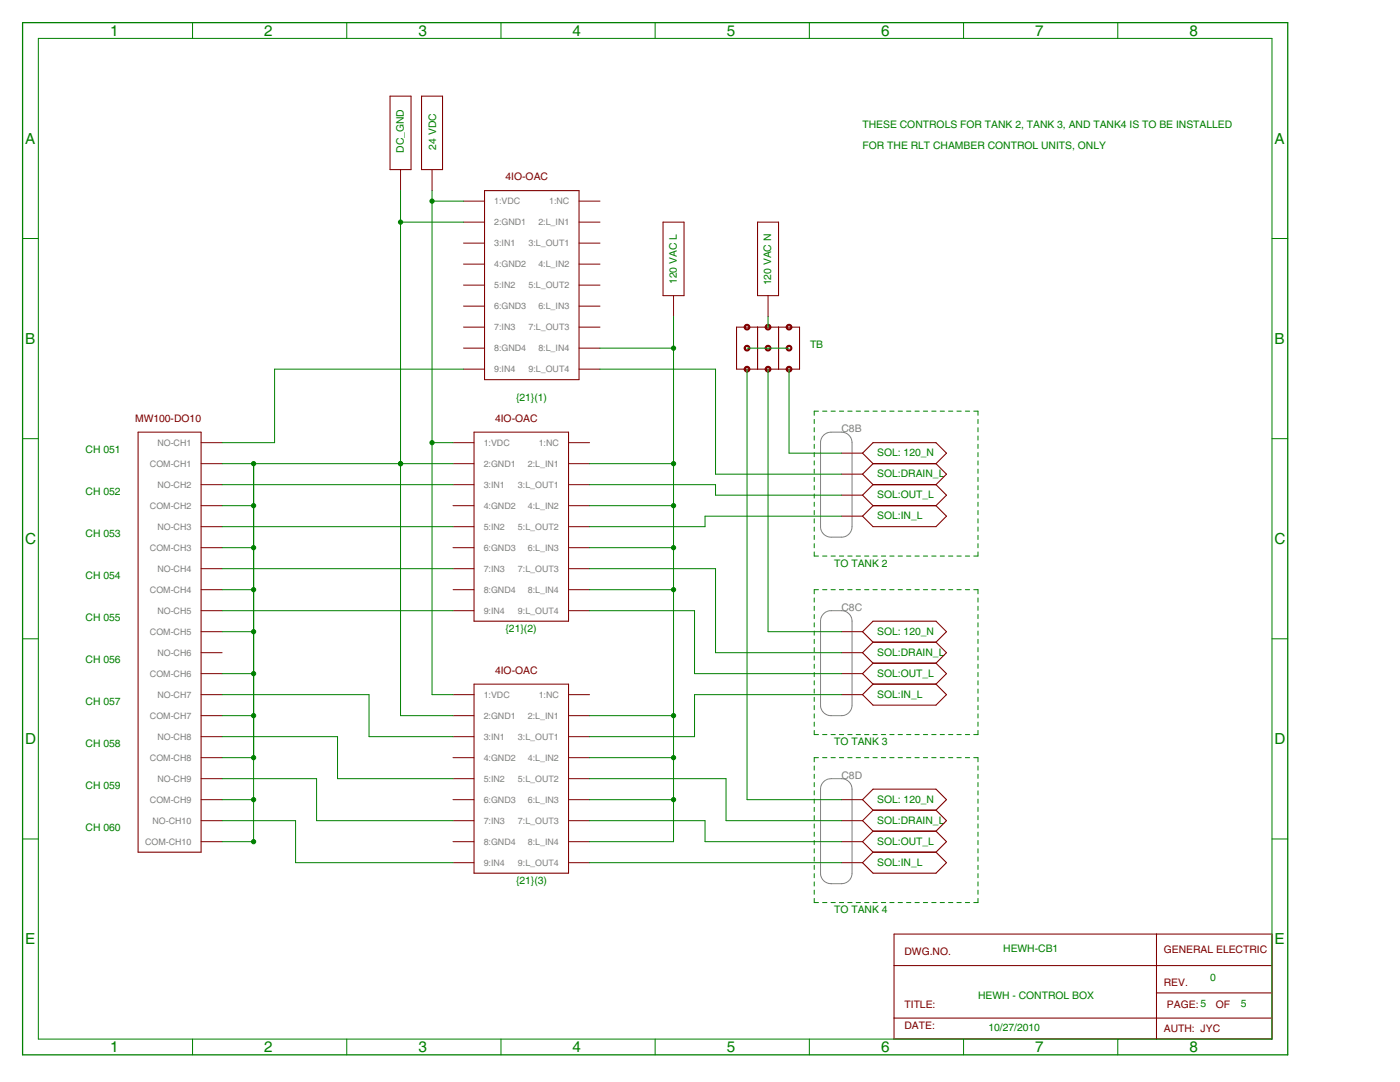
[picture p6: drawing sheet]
<svg xmlns="http://www.w3.org/2000/svg" width="559mm" height="432mm" viewBox="0 0 559 432" stroke-linecap="round" stroke-linejoin="round" font-family="sans-serif">
<g fill="#008000" stroke="#008000" stroke-width=".4">
<path d="M390.4 164.1v1.6z"/>
<path d="M390.4 167.4v1.6z"/>
<path d="M390.4 170.7v1.6z"/>
<path d="M390.4 174v1.6z"/>
<path d="M390.4 177.3v1.7z"/>
<path d="M390.4 180.6v1.7z"/>
<path d="M390.4 183.9v1.7z"/>
<path d="M390.4 187.2v1.7z"/>
<path d="M390.4 190.5v1.7z"/>
<path d="M390.4 193.8v1.7z"/>
<path d="M390.4 197.1v1.7z"/>
<path d="M390.4 200.4v1.7z"/>
<path d="M390.4 203.7v1.7z"/>
<path d="M390.4 207v1.7z"/>
<path d="M390.4 210.3v1.7z"/>
<path d="M390.4 213.7v1.6z"/>
<path d="M390.4 217v1.6z"/>
<path d="M390.4 220.3v1.6z"/>
<path d="M388.7 221.9h1.7z"/>
<path d="M385.3 221.9h1.7z"/>
<path d="M382 221.9h1.7z"/>
<path d="M378.6 221.9h1.7z"/>
<path d="M375.3 221.9h1.7z"/>
<path d="M371.9 221.9h1.7z"/>
<path d="M368.6 221.9h1.6z"/>
<path d="M365.2 221.9h1.7z"/>
<path d="M361.8 221.9h1.8z"/>
<path d="M358.5 221.9h1.7z"/>
<path d="M355.2 221.9h1.6z"/>
<path d="M351.8 221.9h1.7z"/>
<path d="M348.4 221.9h1.7z"/>
<path d="M345.1 221.9h1.7z"/>
<path d="M341.7 221.9h1.8z"/>
<path d="M338.4 221.9h1.7z"/>
<path d="M335 221.9h1.7z"/>
<path d="M331.7 221.9h1.7z"/>
<path d="M328.3 221.9h1.8z"/>
<path d="M325 221.9h1.7z"/>
<path d="M325 220.3v1.6z"/>
<path d="M325 217v1.6z"/>
<path d="M325 213.7v1.6z"/>
<path d="M325 210.4v1.6z"/>
<path d="M325 207v1.7z"/>
<path d="M325 203.7v1.7z"/>
<path d="M325 200.4v1.7z"/>
<path d="M325 197.1v1.7z"/>
<path d="M325 193.8v1.7z"/>
<path d="M325 190.5v1.7z"/>
<path d="M325 187.2v1.7z"/>
<path d="M325 183.9v1.7z"/>
<path d="M325 180.6v1.7z"/>
<path d="M325 177.3v1.7z"/>
<path d="M325 174v1.7z"/>
<path d="M325 170.7v1.6z"/>
<path d="M325 167.4v1.6z"/>
<path d="M325 164.1v1.6z"/>
<path d="M325 164.1h1.7z"/>
<path d="M328.3 164.1h1.8z"/>
<path d="M331.7 164.1h1.7z"/>
<path d="M335 164.1h1.7z"/>
<path d="M338.4 164.1h1.7z"/>
<path d="M341.7 164.1h1.8z"/>
<path d="M345.1 164.1h1.7z"/>
<path d="M348.4 164.1h1.7z"/>
<path d="M351.8 164.1h1.7z"/>
<path d="M355.2 164.1h1.6z"/>
<path d="M358.5 164.1h1.7z"/>
<path d="M361.8 164.1h1.8z"/>
<path d="M365.2 164.1h1.7z"/>
<path d="M368.6 164.1h1.6z"/>
<path d="M371.9 164.1h1.7z"/>
<path d="M375.3 164.1h1.7z"/>
<path d="M378.6 164.1h1.7z"/>
<path d="M382 164.1h1.7z"/>
<path d="M385.3 164.1h1.7z"/>
<path d="M388.7 164.1h1.7z"/>
<path d="M390.4 235.3v1.7z"/>
<path d="M390.4 238.6v1.7z"/>
<path d="M390.4 241.9v1.7z"/>
<path d="M390.4 245.2v1.7z"/>
<path d="M390.4 248.5v1.7z"/>
<path d="M390.4 251.8v1.7z"/>
<path d="M390.4 255.1v1.7z"/>
<path d="M390.4 258.4v1.7z"/>
<path d="M390.4 261.8v1.6z"/>
<path d="M390.4 265.1v1.6z"/>
<path d="M390.4 268.4v1.6z"/>
<path d="M390.4 271.7v1.6z"/>
<path d="M390.4 275v1.6z"/>
<path d="M390.4 278.3v1.6z"/>
<path d="M390.4 281.6v1.6z"/>
<path d="M390.4 284.9v1.6z"/>
<path d="M390.4 288.2v1.7z"/>
<path d="M390.4 291.5v1.7z"/>
<path d="M388.7 293.2h1.7z"/>
<path d="M385.3 293.2h1.7z"/>
<path d="M382 293.2h1.7z"/>
<path d="M378.6 293.2h1.7z"/>
<path d="M375.3 293.2h1.7z"/>
<path d="M371.9 293.2h1.7z"/>
<path d="M368.6 293.2h1.6z"/>
<path d="M365.2 293.2h1.7z"/>
<path d="M361.8 293.2h1.8z"/>
<path d="M358.5 293.2h1.7z"/>
<path d="M355.2 293.2h1.6z"/>
<path d="M351.8 293.2h1.7z"/>
<path d="M348.4 293.2h1.7z"/>
<path d="M345.1 293.2h1.7z"/>
<path d="M341.7 293.2h1.8z"/>
<path d="M338.4 293.2h1.7z"/>
<path d="M335 293.2h1.7z"/>
<path d="M331.7 293.2h1.7z"/>
<path d="M328.3 293.2h1.8z"/>
<path d="M325 293.2h1.7z"/>
<path d="M325 291.5v1.7z"/>
<path d="M325 288.2v1.7z"/>
<path d="M325 284.9v1.7z"/>
<path d="M325 281.6v1.6z"/>
<path d="M325 278.3v1.6z"/>
<path d="M325 275v1.6z"/>
<path d="M325 271.7v1.6z"/>
<path d="M325 268.4v1.6z"/>
<path d="M325 265.1v1.6z"/>
<path d="M325 261.8v1.6z"/>
<path d="M325 258.5v1.6z"/>
<path d="M325 255.1v1.7z"/>
<path d="M325 251.8v1.7z"/>
<path d="M325 248.5v1.7z"/>
<path d="M325 245.2v1.7z"/>
<path d="M325 241.9v1.7z"/>
<path d="M325 238.6v1.7z"/>
<path d="M325 235.3v1.7z"/>
<path d="M325 235.3h1.7z"/>
<path d="M328.3 235.3h1.8z"/>
<path d="M331.7 235.3h1.7z"/>
<path d="M335 235.3h1.7z"/>
<path d="M338.4 235.3h1.7z"/>
<path d="M341.7 235.3h1.8z"/>
<path d="M345.1 235.3h1.7z"/>
<path d="M348.4 235.3h1.7z"/>
<path d="M351.8 235.3h1.7z"/>
<path d="M355.2 235.3h1.6z"/>
<path d="M358.5 235.3h1.7z"/>
<path d="M361.8 235.3h1.8z"/>
<path d="M365.2 235.3h1.7z"/>
<path d="M368.6 235.3h1.6z"/>
<path d="M371.9 235.3h1.7z"/>
<path d="M375.3 235.3h1.7z"/>
<path d="M378.6 235.3h1.7z"/>
<path d="M382 235.3h1.7z"/>
<path d="M385.3 235.3h1.7z"/>
<path d="M388.7 235.3h1.7z"/>
<path d="M390.4 302.4v1.6z"/>
<path d="M390.4 305.7v1.6z"/>
<path d="M390.4 309v1.6z"/>
<path d="M390.4 312.3v1.6z"/>
<path d="M390.4 315.6v1.6z"/>
<path d="M390.4 318.9v1.6z"/>
<path d="M390.4 322.2v1.6z"/>
<path d="M390.4 325.5v1.7z"/>
<path d="M390.4 328.8v1.7z"/>
<path d="M390.4 332.1v1.7z"/>
<path d="M390.4 335.4v1.7z"/>
<path d="M390.4 338.7v1.7z"/>
<path d="M390.4 342v1.7z"/>
<path d="M390.4 345.3v1.7z"/>
<path d="M390.4 348.6v1.7z"/>
<path d="M390.4 351.9v1.7z"/>
<path d="M390.4 355.2v1.7z"/>
<path d="M390.4 358.5v1.7z"/>
<path d="M388.7 360.2h1.7z"/>
<path d="M385.3 360.2h1.7z"/>
<path d="M382 360.2h1.7z"/>
<path d="M378.6 360.2h1.7z"/>
<path d="M375.3 360.2h1.7z"/>
<path d="M371.9 360.2h1.7z"/>
<path d="M368.6 360.2h1.6z"/>
<path d="M365.2 360.2h1.7z"/>
<path d="M361.8 360.2h1.8z"/>
<path d="M358.5 360.2h1.7z"/>
<path d="M355.2 360.2h1.6z"/>
<path d="M351.8 360.2h1.7z"/>
<path d="M348.4 360.2h1.7z"/>
<path d="M345.1 360.2h1.7z"/>
<path d="M341.7 360.2h1.8z"/>
<path d="M338.4 360.2h1.7z"/>
<path d="M335 360.2h1.7z"/>
<path d="M331.7 360.2h1.7z"/>
<path d="M328.3 360.2h1.8z"/>
<path d="M325 360.2h1.7z"/>
<path d="M325 358.5v1.7z"/>
<path d="M325 355.2v1.7z"/>
<path d="M325 351.9v1.7z"/>
<path d="M325 348.6v1.7z"/>
<path d="M325 345.3v1.7z"/>
<path d="M325 342v1.7z"/>
<path d="M325 338.7v1.7z"/>
<path d="M325 335.4v1.7z"/>
<path d="M325 332.1v1.7z"/>
<path d="M325 328.8v1.7z"/>
<path d="M325 325.5v1.7z"/>
<path d="M325 322.2v1.6z"/>
<path d="M325 318.9v1.6z"/>
<path d="M325 315.6v1.6z"/>
<path d="M325 312.3v1.6z"/>
<path d="M325 309v1.6z"/>
<path d="M325 305.7v1.6z"/>
<path d="M325 302.4v1.6z"/>
<path d="M325 302.4h1.7z"/>
<path d="M328.3 302.4h1.8z"/>
<path d="M331.7 302.4h1.7z"/>
<path d="M335 302.4h1.7z"/>
<path d="M338.4 302.4h1.7z"/>
<path d="M341.7 302.4h1.8z"/>
<path d="M345.1 302.4h1.7z"/>
<path d="M348.4 302.4h1.7z"/>
<path d="M351.8 302.4h1.7z"/>
<path d="M355.2 302.4h1.6z"/>
<path d="M358.5 302.4h1.7z"/>
<path d="M361.8 302.4h1.8z"/>
<path d="M365.2 302.4h1.7z"/>
<path d="M368.6 302.4h1.6z"/>
<path d="M371.9 302.4h1.7z"/>
<path d="M375.3 302.4h1.7z"/>
<path d="M378.6 302.4h1.7z"/>
<path d="M382 302.4h1.7z"/>
<path d="M385.3 302.4h1.7z"/>
<path d="M388.7 302.4h1.7z"/>
<path d="M15.3 15.3v399.4z"/>
<path d="M9 95.2h6.3z"/>
<path d="M9 175.1h6.3z"/>
<path d="M9 254.9h6.3z"/>
<path d="M9 334.8h6.3z"/>
<path d="M15.3 414.7h492.4z"/>
<path d="M76.9 414.7v6.3z"/>
<path d="M138.4 414.7v6.3z"/>
<path d="M200 414.7v6.3z"/>
<path d="M261.5 414.7v6.3z"/>
<path d="M323 414.7v6.3z"/>
<path d="M384.6 414.7v6.3z"/>
<path d="M446.2 414.7v6.3z"/>
<path d="M507.7 15.3v399.4z"/>
<path d="M507.7 95.2h6.3z"/>
<path d="M507.7 175.1h6.3z"/>
<path d="M507.7 254.9h6.3z"/>
<path d="M507.7 334.8h6.3z"/>
<path d="M15.3 15.3h492.4z"/>
<path d="M76.9 9v6.3z"/>
<path d="M138.4 9v6.3z"/>
<path d="M200 9v6.3z"/>
<path d="M261.5 9v6.3z"/>
<path d="M323 9v6.3z"/>
<path d="M384.6 9v6.3z"/>
<path d="M446.2 9v6.3z"/>
<path d="M285.6 260.5h50.3z"/>
<path d="M235.3 226.9h50.3z"/>
<path d="M285.6 226.9v33.6z"/>
<path d="M235.3 294h41.9z"/>
<path d="M277.2 277.2h58.7z"/>
<path d="M277.2 277.2v16.8z"/>
<path d="M235.3 344.3h100.6z"/>
<path d="M268.8 185v16.8z"/>
<path d="M235.3 185h33.5z"/>
<path d="M268.8 138.9v46.1z"/>
<path d="M268.8 126.4v12.5z"/>
<path d="M235.3 201.8h33.5z"/>
<path d="M268.8 201.8v16.8z"/>
<path d="M235.3 218.6h33.5z"/>
<path d="M268.8 218.6v16.7z"/>
<path d="M235.3 235.3h33.5z"/>
<path d="M268.8 235.3v50.3z"/>
<path d="M235.3 285.6h33.5z"/>
<path d="M268.8 285.6v16.8z"/>
<path d="M235.3 302.4h33.5z"/>
<path d="M268.8 302.4v16.7z"/>
<path d="M235.3 319.1h33.5z"/>
<path d="M268.8 319.1v16.8z"/>
<path d="M235.3 335.9h33.5z"/>
<path d="M239.5 138.9h29.3z"/>
<path d="M172.4 176.7h8.4z"/>
<path d="M172.4 80.3v96.4z"/>
<path d="M172.4 76.1v4.2z"/>
<path d="M172.4 176.7v100.5z"/>
<path d="M172.4 277.2h8.4z"/>
<path d="M172.4 80.3h12.6z"/>
<path d="M159.9 185h20.9z"/>
<path d="M159.9 88.6v96.4z"/>
<path d="M159.9 76.1v12.5z"/>
<path d="M159.9 88.6h25.1z"/>
<path d="M101.2 185h58.7z"/>
<path d="M88.6 335.9h12.6z"/>
<path d="M101.2 319.1v16.8z"/>
<path d="M101.2 185v134.1z"/>
<path d="M101.2 185v117.4z"/>
<path d="M101.2 285.6v16.8z"/>
<path d="M101.2 268.8v16.8z"/>
<path d="M101.2 252.1v16.7z"/>
<path d="M101.2 235.3v16.8z"/>
<path d="M101.2 218.6v16.7z"/>
<path d="M101.2 201.8v16.8z"/>
<path d="M101.2 185v16.8z"/>
<path d="M88.6 185h12.6z"/>
<path d="M88.6 201.8h12.6z"/>
<path d="M88.6 218.6h12.6z"/>
<path d="M88.6 235.3h12.6z"/>
<path d="M88.6 252.1h12.6z"/>
<path d="M88.6 268.8h12.6z"/>
<path d="M88.6 285.6h12.6z"/>
<path d="M88.6 302.4h12.6z"/>
<path d="M88.6 319.1h12.6z"/>
<path d="M159.9 285.6h20.9z"/>
<path d="M159.9 185v100.6z"/>
<path d="M306.6 252.1h29.3z"/>
<path d="M306.6 147.3v104.8z"/>
<path d="M285.6 189.2h50.3z"/>
<path d="M285.6 147.3v41.9z"/>
<path d="M239.5 147.3h46.1z"/>
<path d="M285.6 197.6h50.3z"/>
<path d="M235.3 193.4h50.3z"/>
<path d="M285.6 193.4v4.2z"/>
<path d="M235.3 210.2h46.1z"/>
<path d="M281.4 206h54.5z"/>
<path d="M281.4 206v4.2z"/>
<path d="M277.2 268.8h58.7z"/>
<path d="M277.2 243.7v25.1z"/>
<path d="M235.3 243.7h41.9z"/>
<path d="M289.8 327.5h46.1z"/>
<path d="M289.8 310.7v16.8z"/>
<path d="M235.3 310.7h54.5z"/>
<path d="M235.3 327.5h46.1z"/>
<path d="M281.4 335.9h54.5z"/>
<path d="M281.4 327.5v8.4z"/>
<path d="M88.6 193.4h92.2z"/>
<path d="M88.6 210.2h92.2z"/>
<path d="M88.6 226.9h92.2z"/>
<path d="M88.6 243.7h92.2z"/>
<path d="M147.3 294h33.5z"/>
<path d="M147.3 277.2v16.8z"/>
<path d="M88.6 277.2h58.7z"/>
<path d="M134.7 310.7h46.1z"/>
<path d="M134.7 294v16.7z"/>
<path d="M88.6 294h46.1z"/>
<path d="M126.4 327.5h54.4z"/>
<path d="M126.4 310.7v16.8z"/>
<path d="M88.6 310.7h37.8z"/>
<path d="M118 344.3h62.8z"/>
<path d="M118 327.5v16.8z"/>
<path d="M88.6 327.5h29.4z"/>
<path d="M306.6 126.4v4.2z"/>
<path d="M298.2 138.9h8.4z"/>
<path d="M306.6 138.9h8.3z"/>
<path d="M314.9 180.8h21z"/>
<path d="M314.9 147.3v33.5z"/>
<path d="M298.2 319.1h37.7z"/>
<path d="M298.2 147.3v171.8z"/>
<path d="M109.6 147.3h75.4z"/>
<path d="M109.6 147.3v29.4z"/>
<path d="M88.6 176.7h21z"/>
<circle cx="268.8" cy="185" r=".85"/>
<circle cx="268.8" cy="201.8" r=".85"/>
<circle cx="268.8" cy="218.6" r=".85"/>
<circle cx="268.8" cy="235.3" r=".85"/>
<circle cx="268.8" cy="285.6" r=".85"/>
<circle cx="268.8" cy="302.4" r=".85"/>
<circle cx="268.8" cy="319.1" r=".85"/>
<circle cx="268.8" cy="138.9" r=".85"/>
<circle cx="172.4" cy="176.7" r=".85"/>
<circle cx="172.4" cy="80.3" r=".85"/>
<circle cx="159.9" cy="185" r=".85"/>
<circle cx="159.9" cy="88.6" r=".85"/>
<circle cx="101.2" cy="335.9" r=".85"/>
<circle cx="101.2" cy="302.4" r=".85"/>
<circle cx="101.2" cy="285.6" r=".85"/>
<circle cx="101.2" cy="268.8" r=".85"/>
<circle cx="101.2" cy="252.1" r=".85"/>
<circle cx="101.2" cy="235.3" r=".85"/>
<circle cx="101.2" cy="218.6" r=".85"/>
<circle cx="101.2" cy="201.8" r=".85"/>
<circle cx="101.2" cy="319.1" r=".85"/>
<circle cx="101.2" cy="185" r=".85"/>
</g>
<g fill="#808080" stroke="#808080" stroke-width=".4">
<path d="M340.1 176.7v33.5z"/>
<path d="M340.1 247.9v33.5z"/>
<path d="M340.1 314.9v33.6z"/>
<path d="M331.7 214.4h4.2z"/>
<path d="M327.5 176.7v33.5z"/>
<path d="M331.7 172.5h4.2z"/>
<path d="M331.7 285.6h4.2z"/>
<path d="M327.5 247.9v33.5z"/>
<path d="M331.7 243.7h4.2z"/>
<path d="M331.7 352.7h4.2z"/>
<path d="M327.5 314.9v33.6z"/>
<path d="M331.7 310.7h4.2z"/>
</g>
<path d="M331.7 172.5a4.2 4.2 0 0 0-4.2 4.2M335.9 172.5a4.2 4.2 0 0 1 4.2 4.2M327.5 210.2a4.2 4.2 0 0 0 4.2 4.2M340.1 210.2a4.2 4.2 0 0 1-4.2 4.2M331.7 243.7a4.2 4.2 0 0 0-4.2 4.2M335.9 243.7a4.2 4.2 0 0 1 4.2 4.2M327.5 281.4a4.2 4.2 0 0 0 4.2 4.2M340.1 281.4a4.2 4.2 0 0 1-4.2 4.2M331.7 310.7a4.2 4.2 0 0 0-4.2 4.2M335.9 310.7a4.2 4.2 0 0 1 4.2 4.2M327.5 348.5a4.2 4.2 0 0 0 4.2 4.2M340.1 348.5a4.2 4.2 0 0 1-4.2 4.2" fill="none" stroke="#808080" stroke-width=".4"/>
<g fill="#800000" stroke="#800000" stroke-width=".4">
<path d="M80.3 176.7h8.3z"/>
<path d="M80.3 185h8.3z"/>
<path d="M80.3 193.4h8.3z"/>
<path d="M80.3 201.8h8.3z"/>
<path d="M80.3 210.2h8.3z"/>
<path d="M80.3 218.6h8.3z"/>
<path d="M80.3 226.9h8.3z"/>
<path d="M80.3 243.7h8.3z"/>
<path d="M80.3 235.3h8.3z"/>
<path d="M80.3 252.1h8.3z"/>
<path d="M80.3 260.5h8.3z"/>
<path d="M80.3 268.8h8.3z"/>
<path d="M80.3 277.2h8.3z"/>
<path d="M80.3 285.6h8.3z"/>
<path d="M80.3 294h8.3z"/>
<path d="M80.3 302.4h8.3z"/>
<path d="M80.3 310.7h8.3z"/>
<path d="M80.3 319.1h8.3z"/>
<path d="M80.3 327.5h8.3z"/>
<path d="M80.3 335.9h8.3z"/>
<path d="M180.8 176.7h8.4z"/>
<path d="M180.8 185h8.4z"/>
<path d="M180.8 193.4h8.4z"/>
<path d="M180.8 201.8h8.4z"/>
<path d="M180.8 210.2h8.4z"/>
<path d="M180.8 218.6h8.4z"/>
<path d="M180.8 226.9h8.4z"/>
<path d="M180.8 235.3h8.4z"/>
<path d="M180.8 243.7h8.4z"/>
<path d="M226.9 176.7h8.4z"/>
<path d="M226.9 185h8.4z"/>
<path d="M226.9 193.4h8.4z"/>
<path d="M226.9 201.8h8.4z"/>
<path d="M226.9 210.2h8.4z"/>
<path d="M226.9 218.6h8.4z"/>
<path d="M226.9 226.9h8.4z"/>
<path d="M226.9 235.3h8.4z"/>
<path d="M226.9 243.7h8.4z"/>
<path d="M180.8 277.2h8.4z"/>
<path d="M180.8 285.6h8.4z"/>
<path d="M180.8 294h8.4z"/>
<path d="M180.8 302.4h8.4z"/>
<path d="M180.8 310.7h8.4z"/>
<path d="M180.8 319.1h8.4z"/>
<path d="M180.8 327.5h8.4z"/>
<path d="M180.8 335.9h8.4z"/>
<path d="M180.8 344.3h8.4z"/>
<path d="M226.9 277.2h8.4z"/>
<path d="M226.9 285.6h8.4z"/>
<path d="M226.9 294h8.4z"/>
<path d="M226.9 302.4h8.4z"/>
<path d="M226.9 310.7h8.4z"/>
<path d="M226.9 319.1h8.4z"/>
<path d="M226.9 327.5h8.4z"/>
<path d="M226.9 335.9h8.4z"/>
<path d="M226.9 344.3h8.4z"/>
<path d="M335.9 180.8h8.4z"/>
<path d="M335.9 189.2h8.4z"/>
<path d="M335.9 197.6h8.4z"/>
<path d="M335.9 206h8.4z"/>
<path d="M335.9 252.1h8.4z"/>
<path d="M335.9 260.5h8.4z"/>
<path d="M335.9 268.8h8.4z"/>
<path d="M335.9 277.2h8.4z"/>
<path d="M335.9 319.1h8.4z"/>
<path d="M335.9 327.5h8.4z"/>
<path d="M335.9 335.9h8.4z"/>
<path d="M335.9 344.3h8.4z"/>
<path d="M268.8 118v8.4z"/>
<path d="M306.6 118v8.4z"/>
<path d="M172.4 67.7v8.4z"/>
<path d="M159.9 67.7v8.4z"/>
<path d="M185 80.3h8.4z"/>
<path d="M185 88.6h8.4z"/>
<path d="M185 97h8.4z"/>
<path d="M185 105.4h8.4z"/>
<path d="M185 113.8h8.4z"/>
<path d="M185 122.2h8.4z"/>
<path d="M185 130.6h8.4z"/>
<path d="M185 138.9h8.4z"/>
<path d="M185 147.3h8.4z"/>
<path d="M231.1 80.3h8.4z"/>
<path d="M231.1 88.6h8.4z"/>
<path d="M231.1 97h8.4z"/>
<path d="M231.1 105.4h8.4z"/>
<path d="M231.1 113.8h8.4z"/>
<path d="M231.1 122.2h8.4z"/>
<path d="M231.1 130.6h8.4z"/>
<path d="M231.1 138.9h8.4z"/>
<path d="M231.1 147.3h8.4z"/>
<path d="M305.8 129.7a1.15 1.15 0 0 1 1.8 .4 1.15 1.15 0 0 1-.8 1.6 1.15 1.15 0 0 1-1.4-1.1h.4a.73 .73 0 0 1 1-.8 .73 .73 0 0 1 .3 1.2 .73 .73 0 0 1-1.2-.2l-.5-.2z" fill-rule="evenodd"/>
<path d="M305.8 138a1.15 1.15 0 0 1 1.8 .4 1.15 1.15 0 0 1-.8 1.7 1.15 1.15 0 0 1-1.4-1.2h.4a.73 .73 0 0 1 1-.7 .73 .73 0 0 1 .3 1.2 .73 .73 0 0 1-1.2-.3l-.5-.2z" fill-rule="evenodd"/>
<path d="M305.8 146.4a1.15 1.15 0 0 1 1.8 .4 1.15 1.15 0 0 1-.8 1.6 1.15 1.15 0 0 1-1.4-1.1h.4a.73 .73 0 0 1 1-.7 .73 .73 0 0 1 .3 1.2 .73 .73 0 0 1-1.2-.3l-.5-.2z" fill-rule="evenodd"/>
<path d="M314.2 129.7a1.15 1.15 0 0 1 1.8 .4 1.15 1.15 0 0 1-.8 1.6 1.15 1.15 0 0 1-1.4-1.1h.4a.73 .73 0 0 1 1-.8 .73 .73 0 0 1 .2 1.2 .73 .73 0 0 1-1.2-.2l-.4-.2z" fill-rule="evenodd"/>
<path d="M314.2 138a1.15 1.15 0 0 1 1.8 .4 1.15 1.15 0 0 1-.8 1.7 1.15 1.15 0 0 1-1.4-1.2h.4a.73 .73 0 0 1 1-.7 .73 .73 0 0 1 .2 1.2 .73 .73 0 0 1-1.2-.3l-.4-.2z" fill-rule="evenodd"/>
<path d="M314.2 146.4a1.15 1.15 0 0 1 1.8 .4 1.15 1.15 0 0 1-.8 1.6 1.15 1.15 0 0 1-1.4-1.1h.4a.73 .73 0 0 1 1-.7 .73 .73 0 0 1 .2 1.2 .73 .73 0 0 1-1.2-.3l-.4-.2z" fill-rule="evenodd"/>
<path d="M297.5 129.7a1.15 1.15 0 0 1 1.7 .4 1.15 1.15 0 0 1-.8 1.6 1.15 1.15 0 0 1-1.4-1.1h.4a.73 .73 0 0 1 1-.8 .73 .73 0 0 1 .3 1.2 .73 .73 0 0 1-1.2-.2l-.5-.2z" fill-rule="evenodd"/>
<path d="M297.5 138a1.15 1.15 0 0 1 1.7 .4 1.15 1.15 0 0 1-.8 1.7 1.15 1.15 0 0 1-1.4-1.2h.4a.73 .73 0 0 1 1-.7 .73 .73 0 0 1 .3 1.2 .73 .73 0 0 1-1.2-.3l-.5-.2z" fill-rule="evenodd"/>
<path d="M297.5 146.4a1.15 1.15 0 0 1 1.7 .4 1.15 1.15 0 0 1-.8 1.6 1.15 1.15 0 0 1-1.4-1.1h.4a.73 .73 0 0 1 1-.7 .73 .73 0 0 1 .3 1.2 .73 .73 0 0 1-1.2-.3l-.5-.2z" fill-rule="evenodd"/>
</g>
<g fill="#800000" stroke="#800000" stroke-width=".42">
<path d="M80.3 172.5v167.6z"/>
<path d="M55.1 340.1h25.2z"/>
<path d="M55.1 172.5v167.6z"/>
<path d="M55.1 172.5h25.2z"/>
<path d="M189.2 172.5v75.4z"/>
<path d="M189.2 247.9h37.7z"/>
<path d="M226.9 172.5v75.4z"/>
<path d="M189.2 172.5h37.7z"/>
<path d="M189.2 273v75.5z"/>
<path d="M189.2 348.5h37.7z"/>
<path d="M226.9 273v75.5z"/>
<path d="M189.2 273h37.7z"/>
<path d="M344.3 180.8l4.2-4.1z"/>
<path d="M348.5 176.7h25.1z"/>
<path d="M373.6 176.7l4.2 4.1z"/>
<path d="M373.6 185l4.2-4.2z"/>
<path d="M348.5 185h25.1z"/>
<path d="M344.3 180.8l4.2 4.2z"/>
<path d="M344.3 189.2l4.2-4.2z"/>
<path d="M373.6 185l4.2 4.2z"/>
<path d="M373.6 193.4l4.2-4.2z"/>
<path d="M348.5 193.4h25.1z"/>
<path d="M344.3 189.2l4.2 4.2z"/>
<path d="M344.3 197.6l4.2-4.2z"/>
<path d="M373.6 193.4l4.2 4.2z"/>
<path d="M377.8 197.6l-4.2 4.2z"/>
<path d="M348.5 201.8h25.1z"/>
<path d="M344.3 197.6l4.2 4.2z"/>
<path d="M344.3 206l4.2-4.2z"/>
<path d="M373.6 201.8l4.2 4.2z"/>
<path d="M377.8 206l-4.2 4.2z"/>
<path d="M348.5 210.2h25.1z"/>
<path d="M344.3 206l4.2 4.2z"/>
<path d="M344.3 252.1l4.2-4.2z"/>
<path d="M348.5 247.9h25.1z"/>
<path d="M373.6 247.9l4.2 4.2z"/>
<path d="M373.6 256.3l4.2-4.2z"/>
<path d="M348.5 256.3h25.1z"/>
<path d="M344.3 252.1l4.2 4.2z"/>
<path d="M344.3 260.5l4.2-4.2z"/>
<path d="M373.6 256.3l4.2 4.2z"/>
<path d="M377.8 260.5l-4.2 4.2z"/>
<path d="M348.5 264.7h25.1z"/>
<path d="M344.3 260.5l4.2 4.2z"/>
<path d="M344.3 268.8l4.2-4.1z"/>
<path d="M373.6 264.7l4.2 4.1z"/>
<path d="M373.6 273l4.2-4.2z"/>
<path d="M348.5 273h25.1z"/>
<path d="M344.3 268.8l4.2 4.2z"/>
<path d="M344.3 277.2l4.2-4.2z"/>
<path d="M373.6 273l4.2 4.2z"/>
<path d="M377.8 277.2l-4.2 4.2z"/>
<path d="M348.5 281.4h25.1z"/>
<path d="M344.3 277.2l4.2 4.2z"/>
<path d="M344.3 319.1l4.2-4.2z"/>
<path d="M348.5 314.9h25.1z"/>
<path d="M373.6 314.9l4.2 4.2z"/>
<path d="M377.8 319.1l-4.2 4.2z"/>
<path d="M348.5 323.3h25.1z"/>
<path d="M344.3 319.1l4.2 4.2z"/>
<path d="M344.3 327.5l4.2-4.2z"/>
<path d="M373.6 323.3l4.2 4.2z"/>
<path d="M373.6 331.7l4.2-4.2z"/>
<path d="M348.5 331.7h25.1z"/>
<path d="M344.3 327.5l4.2 4.2z"/>
<path d="M344.3 335.9l4.2-4.2z"/>
<path d="M373.6 331.7l4.2 4.2z"/>
<path d="M377.8 335.9l-4.2 4.2z"/>
<path d="M348.5 340.1h25.1z"/>
<path d="M344.3 335.9l4.2 4.2z"/>
<path d="M344.3 344.3l4.2-4.2z"/>
<path d="M373.6 340.1l4.2 4.2z"/>
<path d="M373.6 348.5l4.2-4.2z"/>
<path d="M348.5 348.5h25.1z"/>
<path d="M344.3 344.3l4.2 4.2z"/>
<path d="M264.6 118h8.4z"/>
<path d="M264.6 88.6v29.4z"/>
<path d="M264.6 88.6h8.4z"/>
<path d="M273 88.6v29.4z"/>
<path d="M302.4 118h8.3z"/>
<path d="M302.4 88.6v29.4z"/>
<path d="M302.4 88.6h8.3z"/>
<path d="M310.7 88.6v29.4z"/>
<path d="M168.3 67.7h8.3z"/>
<path d="M168.3 38.4v29.3z"/>
<path d="M168.3 38.4h8.3z"/>
<path d="M176.6 38.4v29.3z"/>
<path d="M155.7 67.7h8.4z"/>
<path d="M155.7 38.4v29.3z"/>
<path d="M155.7 38.4h8.4z"/>
<path d="M164.1 38.4v29.3z"/>
<path d="M193.4 76.1v75.4z"/>
<path d="M193.4 151.5h37.7z"/>
<path d="M231.1 76.1v75.4z"/>
<path d="M193.4 76.1h37.7z"/>
<path d="M302.4 147.3h8.3z"/>
<path d="M310.7 130.6v16.7z"/>
<path d="M302.4 130.6h8.3z"/>
<path d="M302.4 130.6v16.7z"/>
<path d="M310.7 147.3h8.4z"/>
<path d="M319.1 130.6v16.7z"/>
<path d="M310.7 130.6h8.4z"/>
<path d="M294 147.3h8.4z"/>
<path d="M294 130.6h8.4z"/>
<path d="M294 130.6v16.7z"/>
<path d="M356.8 372.8v12.5z"/>
<path d="M356.8 385.3v21z"/>
<path d="M356.8 406.3v8.4z"/>
<path d="M356.8 414.7h104.8z"/>
<path d="M461.6 414.7h46.1z"/>
<path d="M507.7 406.3v8.4z"/>
<path d="M507.7 396.2v10.1z"/>
<path d="M507.7 385.3v10.9z"/>
<path d="M507.7 372.8v12.5z"/>
<path d="M461.6 372.8h46.1z"/>
<path d="M356.8 372.8h104.8z"/>
<path d="M356.8 406.3h150.9z"/>
<path d="M461.6 372.8v12.5z"/>
<path d="M461.6 385.3v10.9z"/>
<path d="M461.6 396.2v18.5z"/>
<path d="M356.8 385.3h104.8z"/>
<path d="M461.6 385.3h46.1z"/>
<path d="M461.6 396.2h46.1z"/>
</g>
<g fill="#008000" stroke="#008000" stroke-width=".51">
<path d="M9 9v412z"/>
<path d="M9 421h505z"/>
<path d="M514 9v412z"/>
<path d="M9 9h505z"/>
</g>
<g font-size="7" fill="#008000">
<text x="43.9" y="14.3">1</text>
<text x="105.5" y="14.3">2</text>
<text x="167" y="14.3">3</text>
<text x="228.6" y="14.3">4</text>
<text x="290.1" y="14.3">5</text>
<text x="351.7" y="14.3">6</text>
<text x="413.2" y="14.3">7</text>
<text x="474.8" y="14.3">8</text>
<text x="10" y="57.4">A</text>
<text x="508.7" y="57.4">A</text>
<text x="10" y="137.3">B</text>
<text x="508.7" y="137.3">B</text>
<text x="10" y="217.2">C</text>
<text x="508.7" y="217.2">C</text>
<text x="10" y="297">D</text>
<text x="508.7" y="297">D</text>
<text x="10" y="376.9">E</text>
<text x="508.7" y="376.9">E</text>
<text x="43.9" y="420">1</text>
<text x="105.5" y="420">2</text>
<text x="167" y="420">3</text>
<text x="228.6" y="420">4</text>
<text x="290.1" y="420">5</text>
<text x="351.7" y="420">6</text>
<text x="413.2" y="420">7</text>
<text x="474.8" y="420">8</text>
</g>
<g font-size="4.8" fill="#008000">
<text x="344.3" y="50.9">THESE CONTROLS FOR TANK 2, TANK 3, AND TANK4 IS TO BE INSTALLED</text>
<text x="174.1" y="59.7" transform="rotate(-90 174.1 59.7)">24 VDC</text>
<text x="344.3" y="59.3">FOR THE RLT CHAMBER CONTROL UNITS, ONLY</text>
<text x="161.1" y="61" transform="rotate(-90 161.1 61)">DC_GND</text>
<text x="270.1" y="113.4" transform="rotate(-90 270.1 113.4)">120 VAC L</text>
<text x="307.8" y="113.9" transform="rotate(-90 307.8 113.9)">120 VAC N</text>
<text x="323.3" y="138.9">TB</text>
<text x="206" y="159.9">{21}(1)</text>
<text x="34.2" y="180.8">CH 051</text>
<text x="350.1" y="182.1">SOL: 120_N</text>
<text x="350.1" y="190.5">SOL:DRAIN_L</text>
<text x="34.2" y="197.6">CH 052</text>
<text x="350.1" y="198.9">SOL:OUT_L</text>
<text x="350.1" y="207.2">SOL:IN_L</text>
<text x="34.2" y="214.4">CH 053</text>
<text x="333" y="226.1">TO TANK 2</text>
<text x="34.2" y="231.1">CH 054</text>
<text x="34.2" y="247.9">CH 055</text>
<text x="201.8" y="252.1">{21}(2)</text>
<text x="350.1" y="253.3">SOL: 120_N</text>
<text x="350.1" y="261.7">SOL:DRAIN_L</text>
<text x="34.2" y="264.7">CH 056</text>
<text x="350.1" y="270.1">SOL:OUT_L</text>
<text x="34.2" y="281.4">CH 057</text>
<text x="350.1" y="278.5">SOL:IN_L</text>
<text x="34.2" y="298.2">CH 058</text>
<text x="333" y="297.3">TO TANK 3</text>
<text x="34.2" y="314.9">CH 059</text>
<text x="350.1" y="320.4">SOL: 120_N</text>
<text x="350.1" y="328.8">SOL:DRAIN_L</text>
<text x="34.2" y="331.7">CH 060</text>
<text x="350.1" y="337.2">SOL:OUT_L</text>
<text x="350.1" y="345.5">SOL:IN_L</text>
<text x="206" y="352.7">{21}(3)</text>
<text x="333" y="364.4">TO TANK 4</text>
<text x="400.4" y="379.9">HEWH-CB1</text>
<text x="483" y="391.6">0</text>
<text x="390.4" y="398.8">HEWH - CONTROL BOX</text>
<text x="495.2" y="401.7">5</text>
<text x="394.6" y="411.3">10/27/2010</text>
</g>
<g font-size="4.8" fill="#800000">
<text x="201.8" y="71.9">4IO-OAC</text>
<text x="53.9" y="168.3">MW100-DO10</text>
<text x="197.6" y="168.3">4IO-OAC</text>
<text x="197.6" y="268.8">4IO-OAC</text>
<text x="361" y="381.2">DWG.NO.</text>
<text x="464.5" y="380.3">GENERAL ELECTRIC</text>
<text x="464.5" y="393.3">REV.</text>
<text x="361" y="402.1">TITLE:</text>
<text x="465.8" y="402.1">PAGE:5</text>
<text x="485.3" y="402.1">OF</text>
<text x="361" y="410.5">DATE:</text>
<text x="464.5" y="411.7">AUTH: JYC</text>
</g>
<g font-size="4.8" fill="#808080">
<text x="335.9" y="172.5">C8B</text>
<text x="335.9" y="243.7">C8C</text>
<text x="335.9" y="310.8">C8D</text>
</g>
<g font-size="4.1" fill="#808080">
<text x="197.3" y="81.5">1:VDC</text>
<text x="219.2" y="81.5">1:NC</text>
<text x="197.3" y="89.9">2:GND1</text>
<text x="214.9" y="89.9">2:L_IN1</text>
<text x="197.3" y="98.3">3:IN1</text>
<text x="210.9" y="98.3">3:L_OUT1</text>
<text x="197.3" y="106.7">4:GND2</text>
<text x="214.9" y="106.7">4:L_IN2</text>
<text x="197.3" y="115.1">5:IN2</text>
<text x="210.9" y="115.1">5:L_OUT2</text>
<text x="197.3" y="123.4">6:GND3</text>
<text x="214.9" y="123.4">6:L_IN3</text>
<text x="197.3" y="131.8">7:IN3</text>
<text x="210.9" y="131.8">7:L_OUT3</text>
<text x="197.3" y="140.2">8:GND4</text>
<text x="214.9" y="140.2">8:L_IN4</text>
<text x="197.3" y="148.6">9:IN4</text>
<text x="210.9" y="148.6">9:L_OUT4</text>
<text x="62.8" y="177.9">NO-CH1</text>
<text x="193.1" y="177.9">1:VDC</text>
<text x="215" y="177.9">1:NC</text>
<text x="59.9" y="186.3">COM-CH1</text>
<text x="193.1" y="186.3">2:GND1</text>
<text x="210.7" y="186.3">2:L_IN1</text>
<text x="62.8" y="194.7">NO-CH2</text>
<text x="193.1" y="194.7">3:IN1</text>
<text x="206.8" y="194.7">3:L_OUT1</text>
<text x="59.9" y="203.1">COM-CH2</text>
<text x="193.1" y="203.1">4:GND2</text>
<text x="210.7" y="203.1">4:L_IN2</text>
<text x="62.8" y="211.4">NO-CH3</text>
<text x="193.1" y="211.4">5:IN2</text>
<text x="206.8" y="211.4">5:L_OUT2</text>
<text x="59.9" y="219.8">COM-CH3</text>
<text x="193.1" y="219.8">6:GND3</text>
<text x="210.7" y="219.8">6:L_IN3</text>
<text x="62.8" y="228.2">NO-CH4</text>
<text x="193.1" y="228.2">7:IN3</text>
<text x="206.8" y="228.2">7:L_OUT3</text>
<text x="59.9" y="236.6">COM-CH4</text>
<text x="193.1" y="236.6">8:GND4</text>
<text x="210.7" y="236.6">8:L_IN4</text>
<text x="62.8" y="245">NO-CH5</text>
<text x="193.1" y="245">9:IN4</text>
<text x="206.8" y="245">9:L_OUT4</text>
<text x="59.9" y="253.3">COM-CH5</text>
<text x="62.8" y="261.7">NO-CH6</text>
<text x="59.9" y="270.1">COM-CH6</text>
<text x="62.8" y="278.5">NO-CH7</text>
<text x="193.1" y="278.5">1:VDC</text>
<text x="215" y="278.5">1:NC</text>
<text x="59.9" y="286.9">COM-CH7</text>
<text x="193.1" y="286.9">2:GND1</text>
<text x="210.7" y="286.9">2:L_IN1</text>
<text x="62.8" y="295.2">NO-CH8</text>
<text x="193.1" y="295.2">3:IN1</text>
<text x="206.8" y="295.3">3:L_OUT1</text>
<text x="59.9" y="303.6">COM-CH8</text>
<text x="193.1" y="303.6">4:GND2</text>
<text x="210.7" y="303.6">4:L_IN2</text>
<text x="62.8" y="312">NO-CH9</text>
<text x="193.1" y="312">5:IN2</text>
<text x="206.8" y="312">5:L_OUT2</text>
<text x="59.9" y="320.4">COM-CH9</text>
<text x="193.1" y="320.4">6:GND3</text>
<text x="210.7" y="320.4">6:L_IN3</text>
<text x="60.8" y="328.8">NO-CH10</text>
<text x="193.1" y="328.8">7:IN3</text>
<text x="206.8" y="328.8">7:L_OUT3</text>
<text x="57.9" y="337.2">COM-CH10</text>
<text x="193.1" y="337.2">8:GND4</text>
<text x="210.7" y="337.2">8:L_IN4</text>
<text x="193.1" y="345.5">9:IN4</text>
<text x="206.8" y="345.5">9:L_OUT4</text>
</g>
</svg>
